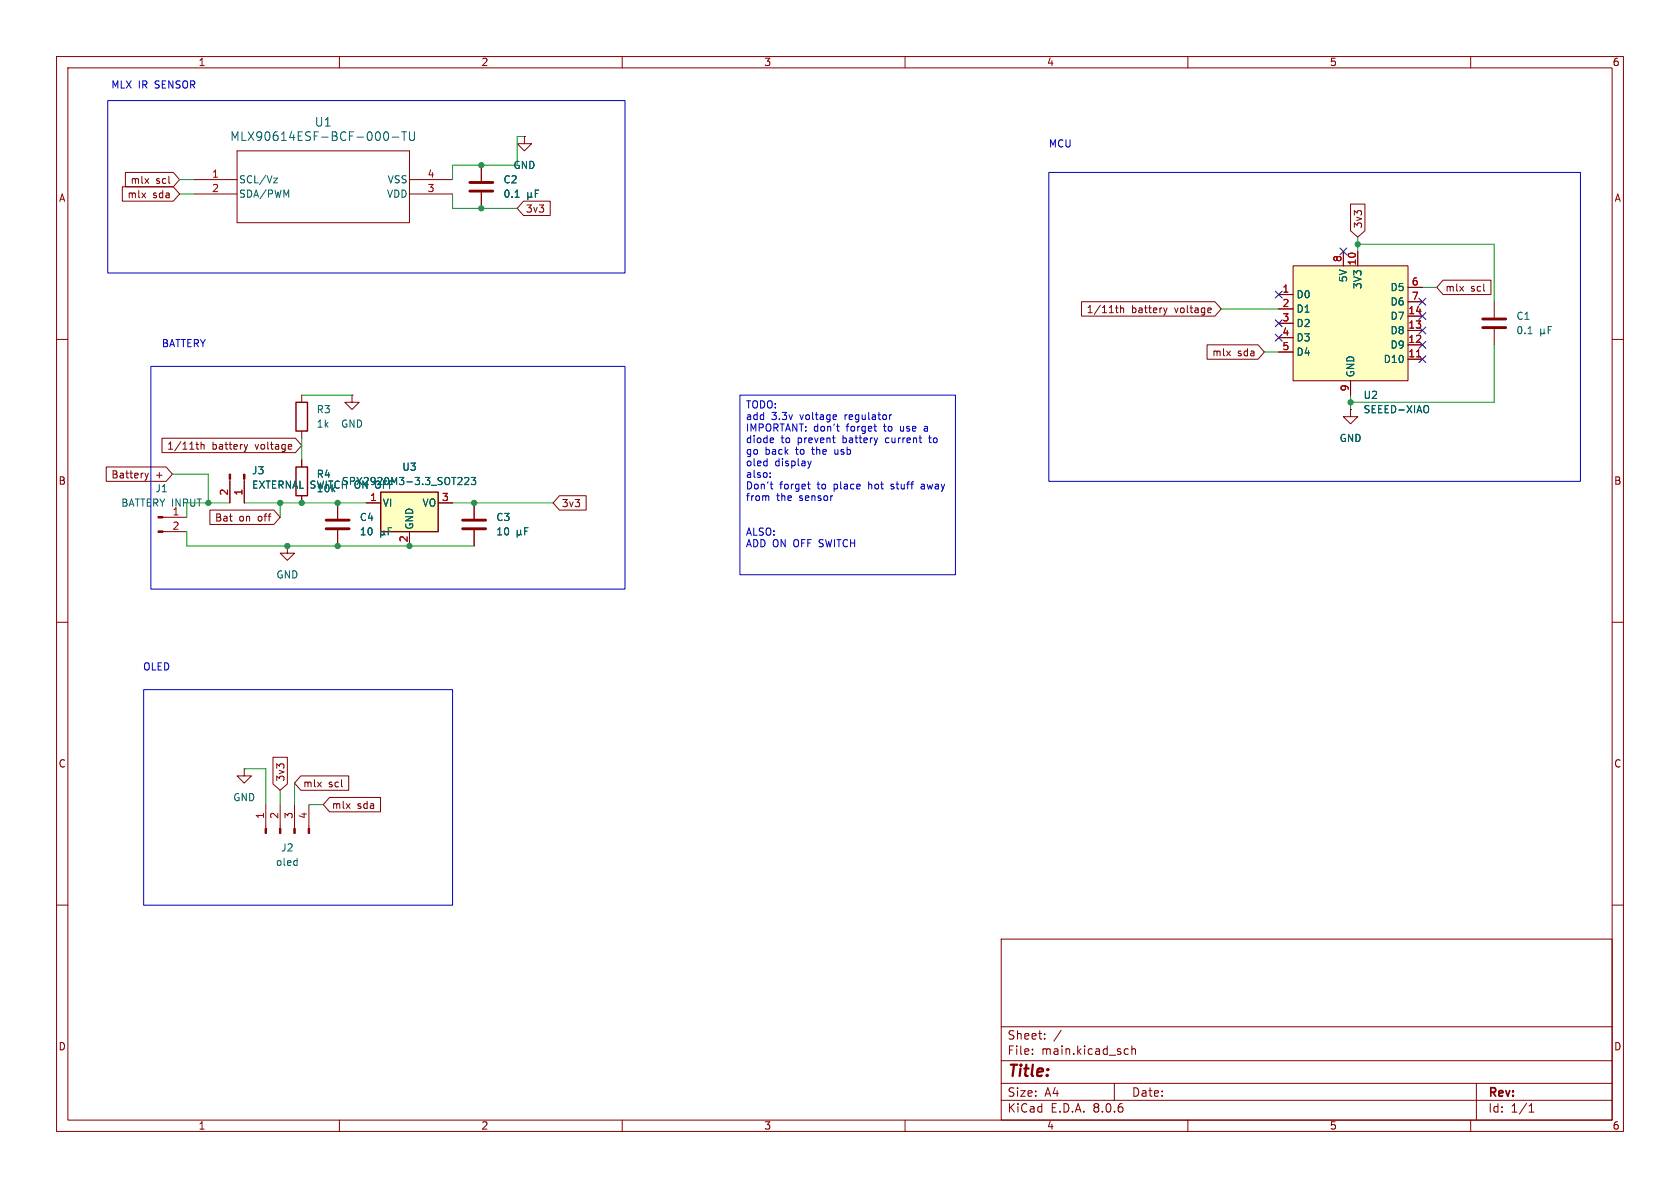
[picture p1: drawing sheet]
<svg xmlns="http://www.w3.org/2000/svg" width="297mm" height="210mm" viewBox="0 0 297 210" stroke-linecap="round" stroke-linejoin="round" font-family="sans-serif">
<g fill="none" stroke="#840000" stroke-width=".18">
<path d="M10 10h277v190h-277zM12 12h273v186h-273zM60 10v2M110 10v2M160 10v2M210 10v2M260 10v2M10 60h2M285 60h2M62.2 69.9v1.2h1.3l-1.3 1.3-1.2-1.3h1.2M62.2 69.9h.1M59.7 88.9v2.8"/>
<path d="M59.7 93.7v2.8M10 110h2M285 110h2M10 160h2M285 160h2M177 166h108v32h-108zM60 198v2M110 198v2M160 198v2M177 194.5h108M177 191.5h108M177 187.5h108"/>
<path d="M177 181.5h108M182.5 186.3v.1M182.5 185.5v.1M184.7 183.6v.1M184.7 182.8v.1M187.6 182.1l-1.3 2M197 191.5v3M199 185.4l.5 .1M199.5 186.3l-.5 .1M200.1 185.5l.2-.1 .4 .1v.9M200.1 184.9v1.5M210 198v2"/>
<path d="M260 198v2M261 191.5v6.5M270.3 196.6h.9M270.3 195.5l.4-.4v1.5"/>
</g>
<path d="M57.7 93.5h4M57.7 91.9h4" fill="none" stroke="#840000" stroke-width=".51"/>
<path d="M67.3 93.7v1.3M67.3 94.4l.2 .2h.2l.2-.2M67.9 94.4l.2 .2M67.9 93.7v.7M68.6 93.9h.5M69.2 93.3h-.6v1.3" fill="none" stroke="#006464" stroke-width=".18"/>
<path d="M228.6 47h20.3v20.3h-20.3z" fill="#ffffc2"/>
<g fill="none" stroke="#840000" stroke-width=".18">
<path d="M226.1 52.1h2.5M226.1 54.6h2.5M226.1 57.2h2.5M226.1 59.7h2.5M228.6 47h20.3v20.3h-20.3zM237.5 44.5v2.5M240 44.5v2.5M248.9 58.4h2.6M248.9 55.9h2.6M248.9 50.8h2.6M248.9 53.3h2.6M226.1 62.2h2.5"/>
<path d="M238.8 67.3v2.6M248.9 63.5h2.6M248.9 61h2.6M40.6 84.7v4.2M43.2 84.7v4.2M83.8 88.9v2.8M83.8 93.7v2.8"/>
</g>
<path d="M250.4 63.1h.8" fill="none" stroke="#a90000" stroke-width=".18"/>
<path d="M252.3 71.7l.1 .1a.81 .81 0 0 1-.1 1.2M91.4 93.7v1.3M91.4 94.4l.2 .2h.3l.1-.2M92 94.4l.2 .2M92 93.7v.7M92.8 93.9h.4M93.4 93.3h-.6v1.3" fill="none" stroke="#006464" stroke-width=".18"/>
<g fill="#840000" stroke="#840000" stroke-width=".18">
<path d="M40.5 83.8h.3v.9h-.3z"/>
<path d="M43.1 83.8h.2v.9h-.2z"/>
</g>
<path d="M81.8 93.5h4.1M81.8 91.9h4.1" fill="none" stroke="#840000" stroke-width=".51"/>
<path d="M67.3 87h10.2v7h-10.2z" fill="#ffffc2"/>
<path d="M52.3 71.1h2.1v5.1h-2.1zM52.3 82.6h2.1v5h-2.1zM67.3 87h10.2v7h-10.2z" fill="none" stroke="#840000" stroke-width=".25"/>
<g fill="none" stroke="#840000" stroke-width=".18">
<path d="M21.6 33h9l1.1 1.3-1.1 1.3h-9zM22.2 30.5h8.4l1.1 1.3-1.1 1.2h-8.4zM34.3 31.8h7.6M34.3 34.3h7.6M41.9 26.7h30.5v12.7h-30.5zM72.4 31.8h7.6M72.4 34.3h7.6M85.1 29.2v2.8M85.1 34v2.8M92.6 35.6h4.7v2.5h-4.7l-1.2-1.3zM92.7 24.1v1.3h1.3l-1.3 1.3-1.3-1.3h1.3M92.7 24.1h.1"/>
<path d="M238.8 36.1h2.5v4.7l-1.3 1.1-1.2-1.1zM191.2 53.3h23.6l1.1 1.3-1.1 1.3h-23.6zM197.2 54.4h.5M197.4 55.1l.3 .2M198.1 54.6l.2-.2 .3 .1v.8M198.1 54v1.3M205.7 54.4l.3 .9M206 55.3l-.1 .3M206.3 54.4l-.3 .9M213.9 54.4l.2 .3-.6 .2M214.1 55.2l-.2 .1M226.1 52.1h2.5"/>
<path d="M226.1 54.6h2.5M226.1 57.2h2.5M226.1 59.7h2.5M237.5 44.5v2.5M240 44.5v2.5M248.9 58.4h2.6M248.9 55.9h2.6M248.9 50.8h2.6M248.9 53.3h2.6M255.1 49.5h8.5v2.6h-8.5l-1.1-1.3zM264.2 53.3v2.8M264.2 58.2v2.8"/>
<path d="M28.6 77.5h23.6l1.1 1.2-1.1 1.3h-23.6zM34.6 78.6h.5M34.8 79.2l.3 .2M35.5 78.7l.2-.1h.3l.1 .8M35.5 78.1v1.3M43.2 78.6l.3 .8M43.5 79.4l-.2 .3M43.8 78.6l-.3 .8M51.4 78.6l.2 .3-.6 .1M51.5 79.3l-.1 .1M53.3 69.9v1.2M53.3 76.2v1.3"/>
<path d="M213.4 61h9l1.1 1.2-1.1 1.3h-9zM226.1 62.2h2.5M238.8 72.4v1.3h1.2l-1.2 1.2-1.3-1.2h1.3M238.8 72.4h.1M238.8 67.3v2.6M248.9 63.5h2.6M248.9 61h2.6M18.8 82.5h10.6l1.1 1.3-1.1 1.3h-10.6zM25.6 83.6l.3 .9M25.9 84.5l-.2 .4M26.2 83.6l-.3 .9M28.8 94h4.2"/>
<path d="M28.8 91.4h4.2M37.1 90.2h11.3l1.1 1.2-1.1 1.3h-11.3zM40.6 85.1v3.8M43.2 85.1v3.8M50.8 96.5v1.3h1.3l-1.3 1.3-1.3-1.3h1.3M50.8 96.5h.1M53.3 81.3v1.3M53.3 87.6v1.3M59.7 88.9v2.8M59.7 93.7v2.8M64.8 88.9h2.5M72.4 94v2.5"/>
<path d="M77.5 88.9h2.5M83.8 88.9v2.8M83.8 93.7v2.8M98.9 87.6h4.7v2.6h-4.7l-1.1-1.3zM43.2 135.9v1.3h1.2l-1.2 1.2-1.3-1.2h1.3M43.2 135.9h.1M48.3 133.9h2.5v4.7l-1.3 1.1-1.2-1.1zM53.2 137.2h8.5v2.5h-8.5l-1.1-1.3zM47 142.2v4.3M49.5 142.2v4.3M52.1 142.2v4.3M54.6 142.2v4.3"/>
<path d="M58.3 141h9v2.5h-9l-1.2-1.3z"/>
</g>
<g fill="none" stroke="#006464" stroke-width=".18">
<path d="M48.4 31.5h.6l-.6 .8h.6M68.2 23.3a.83 .83 0 0 1 .6 .6 .83 .83 0 0 1-.3 .9h-.3M69.3 24.2h1.2M71 23.3h.9M71.4 23.3v1.5M72.4 23.3v1.2l.3 .3h.4l.2-.3v-1.2M91.1 34.9h.7M93.3 34.7l.2 .2h.2l.2-.2M93.3 34v1.3M93.9 34.7l.2 .2M93.9 34v.7M94.6 34.2h.5"/>
<path d="M95.2 33.6h-.6v1.3M270.1 59h.8M272.4 58.8l.2 .2h.2l.2-.2M272.4 58.2v1.2M273 58.8l.2 .2M273 58.2v.6M273.7 58.3h.4M274.3 57.7h-.6v1.3M252.3 71.7l.1 .1a.81 .81 0 0 1-.1 1.2M67.3 94.4l.2 .2h.2l.2-.2M67.3 93.7v1.3M67.9 94.4l.2 .2"/>
<path d="M67.9 93.7v.7M68.6 93.9h.5M69.2 93.3h-.6v1.3M81.4 84.4l.3 .2-.1 .3-.7 .8h.8M82.2 84.5l.4-.1 .3 .4-.8 .9h.8M83.3 84.4h.8l-.4 .5 .3 .1v.5l-.1 .2-.6-.2M91.4 93.7v1.3M91.4 94.4l.2 .2h.3l.1-.2M92 94.4l.2 .2M92 93.7v.7M92.8 93.9h.4M93.4 93.3h-.6v1.3"/>
</g>
<path d="M83.1 33.8h4M83.1 32.3h4M262.1 57.9h4.1M262.1 56.4h4.1" fill="none" stroke="#840000" stroke-width=".51"/>
<g fill="#840000" stroke="#840000" stroke-width=".18">
<path d="M27.9 93.9h.9v.2h-.9z"/>
<path d="M27.9 91.3h.9v.3h-.9z"/>
<path d="M54.5 146.5h.2v.8h-.2z"/>
<path d="M51.9 146.5h.3v.8h-.3z"/>
<path d="M49.4 146.5h.3v.8h-.3z"/>
<path d="M46.9 146.5h.2v.8h-.2z"/>
</g>
<g fill="none" stroke="#0000c2" stroke-width=".18">
<path d="M19 17.8h91.5v30.5h-91.5zM185.4 30.5h94v54.6h-94zM26.7 64.8h83.8v39.3h-83.8zM130.8 69.9h38.1v31.7h-38.1zM136.6 77.4l.2 .3-.6 .1M136.7 78.2l-.1 .1M147.2 77.4h.4M147.5 78.3h.1M147.7 73.3l.2 .3-.6 .1M147.8 74.1l-.1 .1M147.9 75.4h.5M148.1 76.2h.3"/>
<path d="M154.8 76.2h.2M157.3 73.3v.9M157.6 73.3l-.3 .3M163.6 75.4h-.2M163.6 75.7l-.2 .2 .2 .3M164.2 77.4h.4M164.3 77l.1 1.2M135.7 87.6l.2 .2v.7M136.2 84.3v.1M136.2 83.6v.1M136.2 85.6h.4M136.4 86.4h.2"/>
<path d="M142.7 85.6h.5M142.8 81.5l.3 .8M142.9 86.3l.3 .1M143.1 82.3l-.1 .4M143.4 81.5l-.3 .8M157.5 86.4h.1M157.7 85.6l-.2 .2 .2 .2M163.2 85.6l-.3 .1M163.3 86h-.3l-.2 .1 .1 .3h.4M25.4 121.9h54.6v38.1h-54.6z"/>
</g>
<g fill="none" stroke="#009600" stroke-width=".18">
<path d="M31.7 31.8h2.6M31.7 34.3h2.6M80 34.3v2.5h11.4M92.7 24.1h-1.3v5.1h-11.4v2.6M215.9 54.6h10.2M240 41.9v2.6M240 43.2h24.2v10.1M251.5 50.8h2.5M53.3 77.5v3.8M53.3 69.9h8.9M223.5 62.2h2.6M238.8 69.9v2.5"/>
<path d="M264.2 61v10.1h-25.4M30.5 83.8h6.3v5.1M33 94v2.5h50.8M40.6 88.9h-7.6v2.5M43.2 88.9h21.6M49.5 88.9v2.5M80 88.9h17.8M43.2 135.9h3.8v6.3M49.5 139.7v2.5M52.1 138.4v3.8M54.6 142.2h2.5"/>
</g>
<g fill="none" stroke="#000084" stroke-width=".18">
<path d="M225.5 56.5l1.2 1.3M225.5 59.1l1.2 1.2M225.5 51.5l1.2 1.2M226.7 56.5l-1.2 1.3M226.7 59.1l-1.2 1.2M226.7 51.5l-1.2 1.2M236.9 43.8l1.2 1.3M238.1 43.8l-1.2 1.3M250.9 57.8l1.2 1.2M250.9 55.3l1.2 1.2M250.9 52.7l1.2 1.2M252.1 57.8l-1.2 1.2"/>
<path d="M252.1 55.3l-1.2 1.2M252.1 52.7l-1.2 1.2M250.9 60.4l1.2 1.2M250.9 62.9l1.2 1.2M252.1 60.4l-1.2 1.2M252.1 62.9l-1.2 1.2"/>
</g>
<path d="M250.4 63.1h.8" fill="none" stroke="#a90000" stroke-width=".18"/>
<g fill="#009600" stroke="#009600" stroke-width=".18">
<circle cx="85.1" cy="36.8" r=".46"/>
<circle cx="85.1" cy="29.2" r=".46"/>
<circle cx="83.8" cy="88.9" r=".46"/>
<circle cx="240" cy="43.2" r=".46"/>
<circle cx="238.8" cy="71.1" r=".46"/>
<circle cx="72.4" cy="96.5" r=".46"/>
<circle cx="59.7" cy="88.9" r=".46"/>
<circle cx="59.7" cy="96.5" r=".46"/>
<circle cx="36.8" cy="88.9" r=".46"/>
<circle cx="49.5" cy="88.9" r=".46"/>
<circle cx="53.3" cy="88.9" r=".46"/>
<circle cx="50.8" cy="96.5" r=".46"/>
</g>
<text font-size="2.8" fill="#840000" x="178" y="190.9">Title:</text>
<g font-size="2.1" fill="#006464">
<text x="55.5" y="22.6">U1</text>
<text x="40.6" y="25.1">MLX90614ESF-BCF-000-TU</text>
</g>
<g font-size="2.1" fill="#840000">
<text x="178" y="184">Sheet:</text>
<text x="178" y="186.7">File:</text>
<text x="184.1" y="186.7">main.kicad_sch</text>
<text x="178" y="196.9">KiCad</text>
<text x="178" y="194.1">Size:</text>
<text x="184.7" y="194.1">A4</text>
<text x="185.7" y="196.9">E.D.A.</text>
<text x="193.3" y="196.9">8.0.6</text>
<text x="200" y="194.1">Date:</text>
<text x="263" y="194.3">Rev:</text>
<text x="263" y="196.9">Id:</text>
<text x="267.1" y="196.9">1/1</text>
</g>
<g font-size="1.8" fill="#840000">
<text x="35" y="11.9">1</text>
<text x="85" y="11.9">2</text>
<text x="135" y="11.9">3</text>
<text x="185" y="11.9">4</text>
<text x="235" y="11.9">5</text>
<text x="285" y="11.9">6</text>
<text x="10.3" y="35.9">A</text>
<text x="22.4" y="35.2">mlx</text>
<text x="23" y="32.7">mlx</text>
<text x="27" y="35.2">sda</text>
<text x="27.5" y="32.7">scl</text>
<text x="285.3" y="35.9">A</text>
<text x="92.9" y="37.8">3v3</text>
<text x="241" y="40.5" transform="rotate(-90 241 40.5)">3v3</text>
<text x="255.4" y="51.8">mlx</text>
<text x="260" y="51.8">scl</text>
<text x="192" y="55.6">1/11th</text>
<text x="200" y="55.6">battery</text>
<text x="207.8" y="55.6">voltage</text>
<text x="214.2" y="63.2">mlx</text>
<text x="218.8" y="63.2">sda</text>
<text x="29.5" y="79.7">1/11th</text>
<text x="37.5" y="79.7">battery</text>
<text x="45.2" y="79.7">voltage</text>
<text x="10.3" y="85.9">B</text>
<text x="19.6" y="84.8">Battery</text>
<text x="27.5" y="84.8">+</text>
<text x="99.2" y="89.9">3v3</text>
<text x="285.3" y="85.9">B</text>
<text x="37.9" y="92.4">Bat</text>
<text x="42.2" y="92.4">on</text>
<text x="45.7" y="92.4">off</text>
<text x="10.3" y="135.9">C</text>
<text x="285.3" y="135.9">C</text>
<text x="50.5" y="138.3" transform="rotate(-90 50.5 138.3)">3v3</text>
<text x="53.5" y="139.4">mlx</text>
<text x="58.1" y="139.4">scl</text>
<text x="58.6" y="143.2">mlx</text>
<text x="63.1" y="143.2">sda</text>
<text x="10.3" y="185.9">D</text>
<text x="285.3" y="185.9">D</text>
<text x="35" y="199.9">1</text>
<text x="85" y="199.9">2</text>
<text x="135" y="199.9">3</text>
<text x="185" y="199.9">4</text>
<text x="235" y="199.9">5</text>
<text x="285" y="199.9">6</text>
</g>
<g font-size="1.8" fill="#0000c2">
<text x="19.6" y="15.9">MLX IR</text>
<text x="27.5" y="15.9">SENSOR</text>
<text x="185.3" y="26.3">MCU</text>
<text x="28.5" y="61.6">BATTERY</text>
<text x="131.8" y="72.5">TODO:</text>
<text x="131.8" y="74.6">add</text>
<text x="131.8" y="76.6">IMPORTANT: don't</text>
<text x="136.4" y="74.6">3.3v</text>
<text x="141.5" y="74.6">voltage</text>
<text x="149.6" y="74.6">regulator</text>
<text x="149.8" y="76.6">forget</text>
<text x="156.6" y="76.6">to</text>
<text x="159.6" y="76.6">use</text>
<text x="164" y="76.6">a</text>
<text x="131.8" y="78.7">diode</text>
<text x="131.8" y="80.7">go</text>
<text x="131.8" y="82.8">oled</text>
<text x="135.2" y="80.7">back</text>
<text x="137" y="82.8">display</text>
<text x="138.1" y="78.7">to</text>
<text x="140.8" y="80.7">to</text>
<text x="141.1" y="78.7">prevent</text>
<text x="143.9" y="80.7">the</text>
<text x="148" y="80.7">usb</text>
<text x="149.2" y="78.7">battery</text>
<text x="157" y="78.7">current</text>
<text x="165" y="78.7">to</text>
<text x="131.8" y="84.8">also:</text>
<text x="131.8" y="86.8">Don't</text>
<text x="131.8" y="88.9">from</text>
<text x="137.3" y="88.9">the</text>
<text x="137.8" y="86.8">forget</text>
<text x="141.4" y="88.9">sensor</text>
<text x="144.6" y="86.8">to</text>
<text x="147.7" y="86.8">place</text>
<text x="154" y="86.8">hot</text>
<text x="158.2" y="86.8">stuff</text>
<text x="163.7" y="86.8">away</text>
<text x="131.8" y="95">ALSO:</text>
<text x="131.8" y="97.1">ADD ON OFF SWITCH</text>
<text x="25.2" y="118.7">OLED</text>
</g>
<g font-size="1.8" fill="#a90000">
<text x="37.4" y="31.5">1</text>
<text x="37.4" y="34">2</text>
<text x="75.5" y="34">3</text>
<text x="75.5" y="31.5">4</text>
<text x="237.2" y="46.4" transform="rotate(-90 237.2 46.4)">8</text>
<text x="239.8" y="47" transform="rotate(-90 239.8 47)">10</text>
<text x="226.6" y="51.8">1</text>
<text x="249.5" y="50.5">6</text>
<text x="249.5" y="53.1">7</text>
<text x="226.6" y="54.4">2</text>
<text x="226.6" y="56.9">3</text>
<text x="226.6" y="59.4">4</text>
<text x="248.9" y="58.2">13</text>
<text x="248.9" y="55.6">14</text>
<text x="226.6" y="62">5</text>
<text x="248.9" y="63.2">11</text>
<text x="248.9" y="60.7">12</text>
<text x="238.5" y="69.3" transform="rotate(-90 238.5 69.3)">9</text>
<text x="40.4" y="87.7" transform="rotate(-90 40.4 87.7)">2</text>
<text x="42.9" y="87.7" transform="rotate(-90 42.9 87.7)">1</text>
<text x="65.3" y="88.6">1</text>
<text x="78" y="88.6">3</text>
<text x="30.4" y="91.2">1</text>
<text x="30.4" y="93.7">2</text>
<text x="72.1" y="96" transform="rotate(-90 72.1 96)">2</text>
<text x="46.7" y="144.9" transform="rotate(-90 46.7 144.9)">1</text>
<text x="49.3" y="144.9" transform="rotate(-90 49.3 144.9)">2</text>
<text x="51.8" y="144.9" transform="rotate(-90 51.8 144.9)">3</text>
<text x="54.4" y="144.9" transform="rotate(-90 54.4 144.9)">4</text>
</g>
<g font-size="1.8" fill="#006464">
<text x="42.2" y="32.6">SCL/Vz</text>
<text x="42.2" y="35.2">SDA/PWM</text>
<text x="68.3" y="35.2">VDD</text>
<text x="68.4" y="32.6">VSS</text>
<text x="88.9" y="32.6">C2</text>
<text x="88.9" y="35.2">0.1</text>
<text x="90.7" y="30.1">GND</text>
<text x="229.1" y="52.9">D0</text>
<text x="238.4" y="50" transform="rotate(-90 238.4 50)">5V</text>
<text x="240.9" y="51.2" transform="rotate(-90 240.9 51.2)">3V3</text>
<text x="245.7" y="51.7">D5</text>
<text x="229.1" y="55.5">D1</text>
<text x="229.1" y="58">D2</text>
<text x="245.7" y="59.3">D8</text>
<text x="245.7" y="56.7">D7</text>
<text x="245.7" y="54.2">D6</text>
<text x="268" y="56.7">C1</text>
<text x="268" y="59.3">0.1</text>
<text x="229.1" y="60.6">D3</text>
<text x="229.1" y="63.1">D4</text>
<text x="244.5" y="64.4">D10</text>
<text x="245.7" y="61.8">D9</text>
<text x="239.6" y="66.8" transform="rotate(-90 239.6 66.8)">GND</text>
<text x="241" y="70.7">U2</text>
<text x="55.9" y="73.3">R3</text>
<text x="55.9" y="75.8">1k</text>
<text x="60.2" y="75.8">GND</text>
<text x="241" y="73.3">SEEED-XIAO</text>
<text x="71" y="83.4">U3</text>
<text x="236.7" y="78.3">GND</text>
<text x="21.3" y="89.8">BATTERY INPUT</text>
<text x="27.4" y="87.2">J1</text>
<text x="44.5" y="84">J3</text>
<text x="44.5" y="86.6">EXTERNAL</text>
<text x="54.8" y="86.6">SWITCH ON OFF</text>
<text x="55.9" y="84.7">R4</text>
<text x="55.9" y="87.2">10k</text>
<text x="60.3" y="86">SPX2920M3-3.3_SOT223</text>
<text x="67.6" y="89.8">VI</text>
<text x="74.6" y="89.8">VO</text>
<text x="63.5" y="92.3">C4</text>
<text x="63.5" y="94.8">10</text>
<text x="73.3" y="93.7" transform="rotate(-90 73.3 93.7)">GND</text>
<text x="87.6" y="92.3">C3</text>
<text x="87.6" y="94.8">10</text>
<text x="48.8" y="102.5">GND</text>
<text x="41.1" y="141.8">GND</text>
<text x="48.7" y="153.3">oled</text>
<text x="49.6" y="150.7">J2</text>
</g>
</svg>
